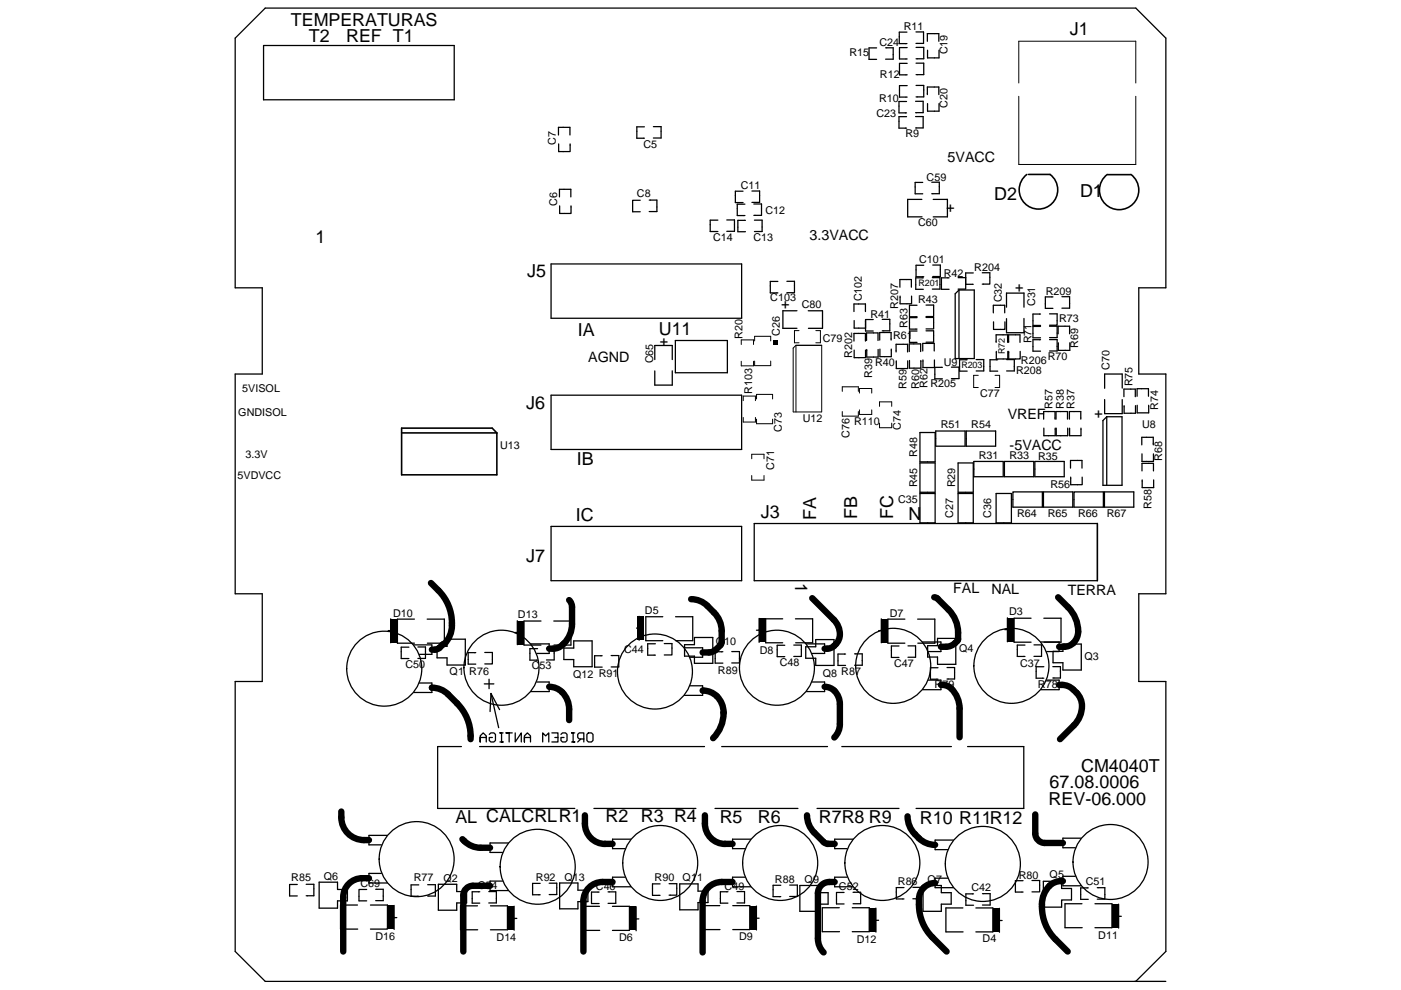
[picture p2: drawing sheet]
<svg xmlns="http://www.w3.org/2000/svg" width="297mm" height="210mm" viewBox="0 0 297 210" stroke-linecap="round" stroke-linejoin="round" font-family="sans-serif">
<g fill="#000">
<path d="M164 72.2h1v1h-1zM82.8 131.3h1.4v5h-1.4zM109.7 131.7h1.4v5h-1.4zM135.1 130.8h1.5v5h-1.5zM161 131.2h1.4v5h-1.4zM186.9 131.3h1.4v5h-1.4zM213.6 131.2h1.4v5h-1.4zM82.1 192h1.4v5h-1.4zM107.5 192.1h1.5v5h-1.5zM133.4 192.2h1.4v5.1h-1.4zM159 192.2h1.4v5h-1.4zM184.2 192.6h1.4v5h-1.4z"/>
<path d="M210.5 192.7h1.4v5h-1.4zM235.8 191.8h1.4v5h-1.4z"/>
</g>
<g fill="none" stroke="#000" stroke-width=".27">
<path d="M55.9 9.7h40.4v11.5h-40.4zM185.9 10.2h-1.6v2.4h1.6M187.8 10.1h1.6v2.5h-1.6M192.3 6.8h-1.6v2.4h1.6M192.3 13.4h-1.6v2.5h1.6M192.3 18.2h-1.6v2.4h1.6M192.3 10.1h-1.6v2.4h1.6M194.2 6.8h1.6v2.4h-1.6M194.2 13.4h1.7v2.4h-1.7M194.2 18.1h1.7v2.5h-1.7M194.2 10.1h1.7v2.4h-1.7M199 8.8v-1.7h-2.4v1.7"/>
<path d="M199.1 10.6v1.7h-2.4v-1.7M118.4 28.6v-1.6h2.4v1.6M118.4 30.5v1.7h2.5v-1.7M136.6 26.9h-1.6v2.4h1.6M138.5 26.9h1.7v2.4h-1.7M192.2 24.7h-1.6v2.5h1.6M192.2 21.5h-1.6v2.4h1.6M194.1 24.7h1.6v2.4h-1.6M194.1 21.5h1.6v2.4h-1.6M195.6 38.7h-1.6v2.4h1.6M197.5 38.7h1.7v2.4h-1.7M199 20.1v-1.6h-2.4v1.6"/>
<path d="M199.1 22v1.6h-2.4v-1.6M116.8 56h40.4v11.5h-40.4zM118.7 43.7v1.6h2.4v-1.6M121 41.8v-1.6h-2.4v1.6M135.7 42.5h-1.6v2.4h1.6M137.6 42.4h1.7v2.5h-1.7M152.2 46.7h-1.6v2.4h1.6M154.1 46.7h1.6v2.4h-1.6M157.5 40.6h-1.6v2.4h1.6M157.9 43.3h-1.6v2.4h1.6M158 46.7h-1.6v2.4h1.6M159.4 40.5h1.7v2.4h-1.7"/>
<path d="M159.8 43.3h1.7v2.4h-1.7M160 46.7h1.6v2.4h-1.6M164.9 59.7h-1.6v2.4h1.6M166.8 59.7h1.6v2.4h-1.6M195.4 42.3h-3v3.7h3.1M195.8 58.9h-1.6v2.5h1.6M195.9 56.3h-1.7v2.4h1.7M197.7 58.9h1.6v2.4h-1.6M197.8 56.2h1.6v2.5h-1.6M197.9 42.3h3v3.7h-3M201.2 58.9h-1.6v2.5h1.6M203.1 58.9h1.6"/>
<path d="M206.4 57.9h-1.7v3.4h-1.6M208.3 57.8h1.6v1v1.5h-1.6M138.8 76.3v-3h3.7v3M142.5 78.7v3h-3.7v-3M143.2 72.2h11v6.9h-11zM169 65.9h-3v3.7h3M171.4 65.9h3v3.7h-3M181.1 66.1v-1.6h2.4v1.6M181.1 72.3v-1.6h2.4v1.6M181.1 74.3v1.6h2.4v-1.6M181.1 68v1.6h2.4M183.5 68v2.2h1.6"/>
<path d="M183.7 72.2v-1.6h2.5v1.6M185.1 67.8h-1.6v.9M186.2 74.1v1.6h-2.4v-1.6M186.5 72.1v-1.6h2.4v1.6M186.6 74v1.6h2.4v-1.6M187 67.7h1.7v2.5h-1.7M190 74.7v-1.7h2.4v1.7M190 76.5v1.7h2.4v-1.7M190.8 60.9v-1.6h2.4v1.6M192.8 74.6v-1.7h2.4v1.7M192.8 76.5v1.6h2.4v-1.6M193.3 62.8v1.6h-2.5v-1.6"/>
<path d="M194.4 64.7h-1.6v2.5h1.6M194.4 67.4h-1.6v2.4h1.6M194.4 70.2h-1.6v2.4h1.6M195.6 74.4v-1.6h2.5v1.6M195.7 76.3v1.7h2.4v-1.7M196.3 70.2h1.6v2.4h-1.6M196.3 67.3h1.6v2.5h-1.6M196.3 64.7h1.6v2.4h-1.6M199.8 77.9h-1.6v2.4h1.6M201.7 77.9h1.6v2.4h-1.6M202.5 62.3l.8-.8h3.3v14.6h-4.1zM203.3 61.5v14.6"/>
<path d="M205.1 76.3h-1.6v2.4h1.6M206.4 60.3h-1.7M207 76.3h1.6v2.4h-1.6M210.6 66.4v-1.7h2.4v1.7M210.6 68.3v1.6h2.5v-1.6M211.2 71v1.6M211.2 71h2.4v1.6M211.2 74.5v1.6h2.5v-1.6M211.5 76.3h-1.6v2.4h1.6M213.4 65.2v-3h3.7v3M213.4 76.3h1.7l-.1 2.4h-1.6M213.8 72.6v-1.6h2.5v1.6"/>
<path d="M216.3 74.5v1.6h-2.4v-1.6M217.1 67.5v3.1h-3.7v-3M220.6 72.1h-1.6v2.4h1.6M220.6 69.2h-1.6v2.4h1.6M220.6 66.6h-1.6v2.4h1.6M222.5 72h1.6v2.4h-1.6M222.5 69.2h1.6v2.4h-1.6M222.5 66.6h1.6v1.4v1h-1.6M223.2 63h-1.6v2.4h1.6M224.4 72.7v1.6h2.4v-1.6M225.1 62.9h1.7v2.5h-1.7M226.8 70.8v-1.6h-2.5v1.6"/>
<path d="M116.8 83.8h40.4v11.5h-40.4zM195 98.2h3.3v6.2h-3.3zM195 91.7h3.3v6.3h-3.3zM198.4 91.4h6.2v3.2h-6.2zM203.1 98.2h3.3v6.2h-3.3zM204.9 91.4h6.2v3.2h-6.2zM206.5 97.9h6.2v3.2h-6.2zM213 97.9h6.2v3.2h-6.2zM219.4 97.9h6.2v3.2h-6.2zM221.3 90.8v1.6h2.4v-1.6M223.7 88.9v-1.6h-2.4v1.6M223.9 90.8v1.6h2.5v-1.6"/>
<path d="M226.3 88.9v-1.6h-2.4v1.6M226.7 88.9v-1.6h2.4v1.6M226.8 90.8v1.6h2.4v-1.6M227 99.3v-1.6h2.4v1.6M233.8 89.2l.9-.8h3.2v14.5h-4.1zM234.7 88.4v14.5M237.9 82.3v-3h-3.7v3.1M237.9 84.8v2.9h-3.7v-2.9M240.7 84.1v-1.6h-2.4v1.6M240.7 86v1.7h-2.4v-1.7M241.1 84.1v-1.7h2.4v1.7M241.1 86v1.6h2.4v-1.6"/>
<path d="M242.1 94.4v-1.6h2.4v1.6M242.1 99.9v-1.6h2.5v1.6M242.1 96.3v1.6h2.5v-1.6M116.8 111.7h40.4v11.5h-40.4zM195 104.7h3.3v6.2h-3.3zM203.1 104.7h3.3v6.2h-3.3zM211.2 104.7v6.2h3.2v-6.2h-3.2M214.8 104.3h6.2v3.3h-6.2zM221.2 104.3h6.3v3.3h-6.3zM227 101.2v1.6h2.4v-1.6M227.7 104.3h6.2v3.3h-6.2zM232.7 111h-72.8v12.2h72.8"/>
<path d="M234.2 104.3h6.2v3.3h-6.2zM244.6 101.8v1.6h-2.4v-1.6M82.8 131.3v5M82.9 133.7l-.6 .1M86.7 137.3h-1.6v2.4h1.6M87.7 136.8h3.9v2h-2.7M87.9 131.3h-3.6v5.1h3.6M88.6 137.2h1.6v2.5h-1.6M90.6 131.3h3.6v5.1h-3.6M92.7 137.1h2.1v-1.5h3.9v5.5h-3.9v-1.6h-2.1zM100.9 138.4h-1.6v2.5h1.6M102.8 138.4h1.6v1.4v1h-1.6"/>
<path d="M109.7 131.7v5M109.7 134.1l-.6 .1M112.6 136.6h3.8v2h-2.6M114 137.6h-1.7v2.4h1.7M114.7 131.7h-3.6v5.1h3.6M115.9 137.5h1.6v2.5h-1.6M117.4 131.7h3.6v5.1h-3.5M119.5 137.5h2.1v-1.6h3.9v5.5h-3.9v-1.5h-2.1zM127.7 139.1h-1.6v2.4h1.6M129.6 139h1.6v2.5h-1.6M135.5 130.7v5.1M135.5 133.1l-.5 .1"/>
<path d="M139 136.5h-1.7v2.5h1.7M140.5 130.8h-3.6v5.1h3.6M140.8 136.5h1.7v1v1.4h-1.7M143.2 130.8h3.7v5.1h-3.6M145.1 137.4h3.9v2h-2.7M145.1 136.7h2.1v-1.5h3.9v5.5h-3.9v-1.5h-2.1zM153.3 138.2h-1.7v2.5h1.7M155.1 138.2h1.7v2.4h-1.7M160.9 131.2v5M161 133.6l-.6 .1M165.9 131.3h-3.6v5h3.6M166.4 136.9h-1.6v2.4h1.6"/>
<path d="M168.3 136.8h1.6v2.4h-1.6M168.7 131.3h3.6v5h-3.6M170.8 137.2h2.1v-1.5h3.9v5.4h-3.9v-1.5h-2.1zM171 136.6h3.8v2h-2.6M179.3 138.7h-1.6v2.4h1.6M181.2 138.7h1.6v2.4h-1.6M186.9 131.3v5M186.9 133.7l-.6 .1M190.6 137h-1.6v2.4h1.6M191.9 131.3h-3.6v5.1h3.6M192.5 137h1.6v2.4h-1.6M194.6 131.3h3.6v5.1h-3.6"/>
<path d="M195.6 136.2h3.9v2h-2.6M196.7 136.9h2.1v-1.5h3.8v5.5h-3.8v-1.5h-2.1zM213.6 131v5.1M213.6 133.5h-.6M217.3 136.8h-1.6v2.4h1.6M218.6 131.1h-3.6v5.1h3.6M219.2 136.8h1.6v2.4h-1.6M220.7 136.2h3.9v2h-2.7M221.3 131.1h3.7v5.1h-3.6M223.3 138.2h2.1v-1.6h3.9v5.5h-3.9v-1.5h-2.1zM88.9 144.9h2.7v2h-3.9M97.8 158.3h-5v13.2h29.1"/>
<path d="M101.7 158.3h47.7M102.7 145.1h2M103.1 156.4h-1.3v1v-1.3l.6-.7 .7 .7v1.3M103.7 144.1v2M103.7 155.8l.4-.4h.6l.3 .4v1.3l-.3 .3h-.6l-.4-.3v-.7h.7M104.1 147.1l-.2 3.8M104.1 147.1l1.6 7.2M104.1 147.1l1.8 3.4M106.7 155.4h-.7h.3v2h.4h-.7M108.6 155.4h-1.3h.6v2M109.2 155.4v2l1.3-2v2M112.5 156.4h-1.3v1v-1.3l.6-.7 .7 .7v1.3"/>
<path d="M113.8 144.7h2.6v2h-3.8M115.1 157.4v-2l.6 .7 .7-.7v2M117 155.4h1.3v2h-1.3M117.6 156.4h.7M118.9 155.8l.3-.4h.7l.3 .4v1.3l-.3 .3h-.7l-.3-.3v-.7h.7M121.9 155.4h-.7h.3v2h.4h-.7M123.1 156.7l-.6 .7M123.8 156.7h-1l-.3-.3v-.6l.3-.4h1v2M124.8 155.4h.6l.3 .4v1.3l-.3 .3h-.6l-.4-.3v-1.3zM146.3 145.5h2.7v2h-3.9M153 158.3h22.4M172.2 144.7h2.6v2h-3.8"/>
<path d="M178.5 158.3h23.2M196.9 144.3h2.6v2h-3.9M198.9 141.6h-1.6v2.5h1.6M200.8 141.6h1.6v2.4h-1.6M205.1 158.3h12v13.2h-22.9M221.3 141.4h-1.6v2.4h1.6M221.9 144.3h2.7v2h-3.9M223.2 141.4h1.6v2.4h-1.6M82.1 177.2h-3.9v2h2.7M107.7 178.8h-3.8v2h2.6M125.9 171.5h21.6M133.7 178h-3.8v2h2.6"/>
<path d="M151.6 171.5h17.6M159.1 178h-3.8v2h2.6M173.2 171.5h17.4M180.8 178h-3.8v2h2.6M202.1 178.2h-3.8v2h2.6M229.2 177.8h-3.8v2h2.6M63 187.6h-1.6v2.4h1.6M64.9 187.6h1.6v2.4h-1.6M67.7 187.1h3.9v1.6h2.1v2.4h-2.1v1.5h-3.9zM75.8 192h-3.6v5.1h3.6M77.7 188.7h-1.6v2.4h1.6M78.5 192h3.6v5.1h-3.6"/>
<path d="M79.6 188.6h1.7v2.4h-1.7M80.9 185.3h-2.7v2h3.9M83.6 192v5.1M84.1 194.6l-.6 .1M88.8 187.7h-1.6v2.4h1.6M90.7 187.6h1.6v2.5h-1.6M92.9 187.6h3.9v1.5h2.1v2.4h-2.1v1.6h-3.9zM101.2 192.1h-3.6v5.1h3.7M101.7 189.1h-1.6v2.5h1.6M103.6 189.1h1.6v2.4h-1.6M104 192.1h3.6v5.1h-3.6M106 183.8v.1a8 8 0 0 1 11.7-7.1 8 8 0 0 1 .9 13.5 8 8 0 0 1-12.5-5.4l-.1-1"/>
<path d="M106.5 186.9h-2.6v2h3.8M109 192.2v5.1M109.6 194.8l-.6 .1M114.5 187.4h-1.6v2.4h1.6M116.4 187.3h1.6v2.4h-1.6M118.7 187.3h3.8v1.5h2.1v2.4h-2.1v1.6h-3.8zM127 189.2h-1.6v2.4h1.6M127.1 192.2h-3.6v5.1h3.6M128.9 189.2h1.7v2.4h-1.7M129.9 192.2h3.6v5.1h-3.6M132.5 186.1h-2.6v2h3.8M134.9 192.3v5.1"/>
<path d="M135.4 194.9l-.6 .1M140 187.5h-1.7v2.4h1.7M141.9 187.4h1.6v1v1.5h-1.6M144.1 187.5h3.9v1.5h2.1v2.4h-2.1v1.6h-3.9zM152.6 192.1h-3.6v5.1h3.7M154.3 189.1h-1.6v2.5h1.6M155.4 192.1h3.6v5.1h-3.6M156.2 189.1h1.7v2.4h-1.7M157.9 186.1h-2.6v2h3.8M160.4 192.2v5.1M160.9 194.8h-.6M165.5 187.8h-1.6v2.4h1.6"/>
<path d="M167.4 187.7h1.7v2.4h-1.7M169.6 187.8h3.9v1.5h2.1v2.5h-2.1v1.5h-3.9zM177.9 192.5h-3.6v5.1h3.7M179 189.3h-1.6v2.4h1.6M179.6 186.1h-2.6v2h3.8M180.7 192.5h3.6v5.1h-3.6M180.9 189.3h1.6v2.4h-1.6M185.7 192.6v5.1M186.3 195.2l-.6 .1M191.7 188.3h-1.7v2.4h1.7M193.5 188.2h1.7v1v1.4h-1.7M195.7 187.8h3.9v1.5h2.1v2.5h-2.1v1.5h-3.9z"/>
<path d="M200.9 186.3h-2.6v2h3.8M204.1 192.6h-3.5v5.1h3.6M204.8 189.6v1.4M204.8 189.6h1.6M204.8 191v1h1.6M206.9 192.6h3.6v5.1h-3.6M208.3 189.5h1.6v2.5h-1.6M211.9 192.7v5M212.5 195.2l-.6 .1M216.9 186.8h-1.6v2.4h1.6M218.8 186.8h1.6v.9v1.5h-1.6M221.2 186.9h3.9v1.5h2.1v2.5h-2.1v1.5h-3.9z"/>
<path d="M228 185.9h-2.6v2h3.8M229.4 191.7h-3.6v5.1h3.6M230.7 188.3h-1.6v2.5h1.6M232.2 191.7h3.6v5.1h-3.6M232.6 188.3h1.6v1.4v1h-1.6M237.2 191.8v5M237.7 194.4h-.6M240.8 208.2l6.4-6.4v-57.3h-5.8v-18.6h5.8v-46.6h-5.8v-18.3h5.8v-52.9l-6.4-6.4h-184.6l-6.3 6.4v52.9h5.7v18.3h-5.7v46.6h5.7v18.6h-5.7v57.3l6.3 6.4h191"/>
<circle cx="81.5" cy="141.8" r="8"/>
<circle cx="106.3" cy="141.6" r="8"/>
<circle cx="138.9" cy="142.4" r="8"/>
<circle cx="164.7" cy="141.6" r="8"/>
<circle cx="189.4" cy="141.2" r="8"/>
<circle cx="214.4" cy="141.2" r="8"/>
<circle cx="88.3" cy="182.2" r="8"/>
<circle cx="140" cy="183" r="8"/>
<circle cx="165.4" cy="183" r="8"/>
<circle cx="187.1" cy="183" r="7.9"/>
<circle cx="208.4" cy="183.2" r="8"/>
<circle cx="235.5" cy="182.8" r="8"/>
</g>
<g fill="none" stroke="#000" stroke-width=".21">
<path d="M216 17.6v-8.9h24.8v8.9M216 20.4v14.5h24.8v-14.5M159.8 73.1v-1h-2.6v1M159.8 76.6v1h-2.6v-1M160 72.3v-1h3.4v1M160 76.6v1h3.4v-1M168.8 73.2v14.2M168.8 73.2h5.4v14.2M168.8 73.2l-.6 .6v13.6h6M169.4 70.1h-1v2.6h1M173 70.1h.9v2.6h-.9M207.4 79.6h-1v2.6h1"/>
<path d="M211 79.6h.9v2.6h-.9M157.6 85v-1h2.6v1M157.6 88.5v1h2.6v-1M159.4 97.3v-.9h2.6v.9M160.4 84.6v-.9h3.4v.9M160.4 88.9v1h3.4v-1M178.6 83v-1h3.4v1M178.6 87.3v1h3.4v-1M182.2 83.4v-1h2.6v1M182.2 86.9v1h2.6v-1M186.5 86.2v-1h2.6v1M186.5 89.7v1h2.6v-1"/>
<path d="M159.4 100.9v.9h2.6v-.9"/>
</g>
<path d="M217.7 37a4.1 4.1 0 0 0-.5 6 4.1 4.1 0 0 0 6 0 4.1 4.1 0 0 0-.6-6M218.1 37h4.5M234.8 37a4.2 4.2 0 0 0-.6 6.1 4.2 4.2 0 0 0 6.1 0 4.2 4.2 0 0 0-.5-6.1M234.9 37h4.8M85.2 90.8h19.1l1 1v8.9h-20.1zM85.2 91.8h20.1M232.7 111v12.2" fill="none" stroke="#000" stroke-width=".34"/>
<g fill="none" stroke="#000" stroke-width="1.4">
<path d="M91.4 123.7a11 11 0 0 1 4.4 7.6 5.5 5.5 0 0 1-1.8 5.3l-.2 .1a2.15 2.15 0 0 1-2.2 1.1M120.7 127.3a2.08 2.08 0 0 1 .6 1.5v3.5a5.3 5.3 0 0 1-3.6 5.2l-1.3 .1M146.5 127.1a4.9 4.9 0 0 1 3.5 1.4 7.1 7.1 0 0 1 3 4.7v3.2l-1.5 1.6a3.6 3.6 0 0 1-2.5 .4M172.2 126.9l4.6 4.5a3.6 3.6 0 0 1-.6 6l-1.4 .2M198.1 126.7l.7 .3a14.4 14.4 0 0 1 3.5 3.9 7.4 7.4 0 0 1 .7 5l-1.2 1a4 4 0 0 1-2.3 .3M224.3 126.7a13.8 13.8 0 0 1 3.4 3.8 5.4 5.4 0 0 1 .2 5.5l-1 .9a4 4 0 0 1-2.3 .3M91.6 145.9a4.8 4.8 0 0 1 3.4 1.4l1.9 1.9a10 10 0 0 1 2.9 7.6M116.4 145.7a4.5 4.5 0 0 1 4.3 4.7v2.3M149 146.5a4.7 4.7 0 0 1 4.3 6.2l-.8 2.1-1.3 1.8M174.8 145.7a3.4 3.4 0 0 1 3.3 3.6l-.1 4.8-.5 1.5-.6 .8M199.5 145.3a3.4 3.4 0 0 1 3.4 2.4l.5 1.9 .1 6.8M224.6 145.3a4.8 4.8 0 0 1 4.4 2.8 4.8 4.8 0 0 1-.9 5.2l-3.4 3.5"/>
<path d="M72.4 172.1a5.1 5.1 0 0 0 3.9 6l1.9 .1M98 178l.4 .4a4.9 4.9 0 0 0 3.5 1.4h2M124 172.9a5.8 5.8 0 0 0 1 4.6 4.2 4.2 0 0 0 3.3 1.5h1.6M149.5 172.9a5.8 5.8 0 0 0 1 4.6 4.1 4.1 0 0 0 3.3 1.5h1.5M171.1 172.9l.1 1.2 .4 1.1a10.7 10.7 0 0 0 3 3.4l.7 .4h1.7M192.4 173.1a6.6 6.6 0 0 0 5.2 6.1h.7M219.5 172.7v4.1a2.02 2.02 0 0 0 2 2h3.9M78.2 186.3a4.5 4.5 0 0 0-5.1 2.4l-.3 1.6v11.5M103.9 187.9h-3.6a2.03 2.03 0 0 0-2.1 2v11.9M129.9 187.1a5.7 5.7 0 0 0-5 1.2 4 4 0 0 0-1.2 2.8v10.7M155.3 187.1a5.9 5.9 0 0 0-5.2 1.2 4 4 0 0 0-1.1 2.8v10.9M177 187.1a2.8 2.8 0 0 0-3.5 1.8v10.7l.2 1.1 .9 1.3"/>
<path d="M198.3 187.3a3.4 3.4 0 0 0-3.5 3.4 10.1 10.1 0 0 0 2.9 8.1l3 3M225.4 186.9a4.3 4.3 0 0 0-4.5 4.3 9.9 9.9 0 0 0 2.9 8l2.6 2.6"/>
</g>
<g font-size="3.8">
<text x="61.7" y="5.5">TEMPERATURAS</text>
<text x="65.5" y="8.9">T2</text>
<text x="73.4" y="8.9">REF T1</text>
<text x="226.8" y="7.5">J1</text>
<text x="229" y="41.7">D1</text>
<text x="210.8" y="42.3">D2</text>
<text x="66.9" y="51.5">1</text>
<text x="111.8" y="58.8">J5</text>
<text x="122.5" y="71.2">IA</text>
<text x="139.7" y="71">U11</text>
<text x="111.6" y="86.7">J6</text>
<text x="122.3" y="98.7">IB</text>
<text x="122.1" y="110.4">IC</text>
<text x="161.3" y="109.8">J3</text>
<text x="173" y="110.2" transform="rotate(-90 173 110.2)">FA</text>
<text x="181.7" y="110" transform="rotate(-90 181.7 110)">FB</text>
<text x="189.4" y="110" transform="rotate(-90 189.4 110)">FC</text>
<text x="192.6" y="110.2">N</text>
<text x="111.6" y="119.3">J7</text>
<text x="222.5" y="167.1">67.08.0006</text>
<text x="229.2" y="163.7">CM4040T</text>
<text x="222.3" y="170.7">REV-06.000</text>
<text x="96.6" y="174.5">AL CALCRLR1</text>
<text x="128.4" y="174.4">R2 R3 R4</text>
<text x="152.6" y="174.6">R5</text>
<text x="160.7" y="174.6">R6</text>
<text x="173.6" y="174.6">R7R8 R9</text>
<text x="195" y="174.8">R10 R11R12</text>
</g>
<text font-size="3.7" x="168.6" y="123.7" transform="rotate(90 168.6 123.7)">1</text>
<g font-size="3">
<text x="200.9" y="34.5">5VACC</text>
<text x="200.7" y="43.3" transform="rotate(90 200.7 43.3)">+</text>
<text x="171.6" y="50.8">3.3VACC</text>
<text x="167.4" y="65.6" transform="rotate(-90 167.4 65.6)">+</text>
<text x="215.3" y="61.9">+</text>
<text x="124.7" y="76.9">AGND</text>
<text x="139.9" y="73.4">+</text>
<text x="213.7" y="88.8">VREF</text>
<text x="233.8" y="87" transform="rotate(180 233.8 87)">+</text>
<text x="214.1" y="95.5">-5VACC</text>
<text x="202.1" y="125.8">FAL</text>
<text x="210.2" y="126">NAL</text>
<text x="226.4" y="126.2">TERRA</text>
</g>
<g font-size="2.3">
<text x="180.1" y="12">R15</text>
<text x="186.5" y="9.7">C24</text>
<text x="191.6" y="6.4">R11</text>
<text x="200.9" y="11.6" transform="rotate(-90 200.9 11.6)">C19</text>
<text x="186.6" y="16.6">R12</text>
<text x="186.4" y="21.6">R10</text>
<text x="200.9" y="22.9" transform="rotate(-90 200.9 22.9)">C20</text>
<text x="185.8" y="24.8">C23</text>
<text x="192" y="29">R9</text>
<text x="117.9" y="30.7" transform="rotate(-90 117.9 30.7)">C7</text>
<text x="136.4" y="31.3">C5</text>
<text x="135" y="41.8">C8</text>
<text x="157.1" y="40">C11</text>
<text x="196.5" y="38.3">C59</text>
<text x="118.1" y="43.7" transform="rotate(-90 118.1 43.7)">C6</text>
<text x="162.3" y="45.3">C12</text>
<text x="194.6" y="48">C60</text>
<text x="151.2" y="51.1">C14</text>
<text x="159.7" y="51.1">C13</text>
<text x="194.9" y="55.9">C101</text>
<text x="200.1" y="58.7">R42</text>
<text x="206.6" y="57.5">R204</text>
<text x="163.3" y="63.9">C103</text>
<text x="170" y="65.4">C80</text>
<text x="182.7" y="63.9" transform="rotate(-90 182.7 63.9)">C102</text>
<text x="190.4" y="65.6" transform="rotate(-90 190.4 65.6)">R207</text>
<text x="194.6" y="64.3">R43</text>
<text x="212.4" y="64.2" transform="rotate(-90 212.4 64.2)">C32</text>
<text x="219.5" y="65" transform="rotate(-90 219.5 65)">C31</text>
<text x="221.7" y="62.5">R209</text>
<text x="157.5" y="71.8" transform="rotate(-90 157.5 71.8)">R20</text>
<text x="165.4" y="71.2" transform="rotate(-90 165.4 71.2)">C26</text>
<text x="184.5" y="67.4">R41</text>
<text x="189.4" y="71.9">R61</text>
<text x="192.4" y="69.6" transform="rotate(-90 192.4 69.6)">R63</text>
<text x="224.6" y="68.2">R73</text>
<text x="138.5" y="77.1" transform="rotate(-90 138.5 77.1)">C65</text>
<text x="174.4" y="72.6">C79</text>
<text x="180.7" y="75.9" transform="rotate(-90 180.7 75.9)">R202</text>
<text x="185.5" y="77.7">R40</text>
<text x="200.1" y="77.7">U9</text>
<text x="216.5" y="77.3">R206</text>
<text x="218.7" y="72.8" transform="rotate(-90 218.7 72.8)">R71</text>
<text x="222.1" y="76.3">R70</text>
<text x="228.6" y="73.9" transform="rotate(-90 228.6 73.9)">R69</text>
<text x="51.4" y="83.1">5VISOL</text>
<text x="159.5" y="83.5" transform="rotate(-90 159.5 83.5)">R103</text>
<text x="185" y="80.1" transform="rotate(-90 185 80.1)">R39</text>
<text x="192.2" y="82.5" transform="rotate(-90 192.2 82.5)">R59</text>
<text x="194.9" y="82.5" transform="rotate(-90 194.9 82.5)">R60</text>
<text x="196.7" y="82.3" transform="rotate(-90 196.7 82.3)">R62</text>
<text x="197.3" y="82.1">R205</text>
<text x="215.5" y="79.3">R208</text>
<text x="235.3" y="78.5" transform="rotate(-90 235.3 78.5)">C70</text>
<text x="240.1" y="81.9" transform="rotate(-90 240.1 81.9)">R75</text>
<text x="50.5" y="88.2">GNDISOL</text>
<text x="170.2" y="89.6">U12</text>
<text x="207.8" y="84.2">C77</text>
<text x="223.1" y="86.8" transform="rotate(-90 223.1 86.8)">R57</text>
<text x="225.6" y="86.8" transform="rotate(-90 225.6 86.8)">R38</text>
<text x="227.8" y="86.8" transform="rotate(-90 227.8 86.8)">R37</text>
<text x="245.6" y="87" transform="rotate(-90 245.6 87)">R74</text>
<text x="106" y="95.2">U13</text>
<text x="165.8" y="91.6" transform="rotate(-90 165.8 91.6)">C73</text>
<text x="180.1" y="92.8" transform="rotate(-90 180.1 92.8)">C76</text>
<text x="181.1" y="90.2">R110</text>
<text x="191" y="91.2" transform="rotate(-90 191 91.2)">C74</text>
<text x="199.5" y="90.8">R51</text>
<text x="205.9" y="90.8">R54</text>
<text x="242.1" y="90.8">U8</text>
<text x="50.4" y="101.6">5VDVCC</text>
<text x="52" y="97.2">3.3V</text>
<text x="164.1" y="99.7" transform="rotate(-90 164.1 99.7)">C71</text>
<text x="194.5" y="96.9" transform="rotate(-90 194.5 96.9)">R48</text>
<text x="207.5" y="97.3">R31</text>
<text x="214" y="97.3">R33</text>
<text x="220.1" y="97.5">R35</text>
<text x="246.4" y="97.7" transform="rotate(-90 246.4 97.7)">R68</text>
<text x="190.4" y="106.8">C35</text>
<text x="194.5" y="103.4" transform="rotate(-90 194.5 103.4)">R45</text>
<text x="202.5" y="103.4" transform="rotate(-90 202.5 103.4)">R29</text>
<text x="222.7" y="103.5">R56</text>
<text x="244.2" y="108" transform="rotate(-90 244.2 108)">R58</text>
<text x="202.1" y="109.8" transform="rotate(-90 202.1 109.8)">C27</text>
<text x="210.2" y="109.8" transform="rotate(-90 210.2 109.8)">C36</text>
<text x="215.7" y="109.6">R64</text>
<text x="222.1" y="109.6">R65</text>
<text x="228.6" y="109.6">R66</text>
<text x="234.6" y="109.6">R67</text>
<text x="83.3" y="130.8">D10</text>
<text x="109.8" y="131">D13</text>
<text x="136.7" y="130.2">D5</text>
<text x="188.6" y="130.8">D7</text>
<text x="213.9" y="130.5">D3</text>
<text x="151.8" y="136.9">Q10</text>
<text x="86" y="141.8">C50</text>
<text x="95.3" y="143.2">Q1 R76</text>
<text x="112.8" y="142">C53</text>
<text x="121.5" y="143.7">Q12 R91</text>
<text x="132.3" y="138.5">C44</text>
<text x="152.2" y="142.9">R89</text>
<text x="161.1" y="138.7">D8</text>
<text x="165.4" y="141.2">C48</text>
<text x="174.4" y="143.5">Q8 R87</text>
<text x="189.6" y="141.4">C47</text>
<text x="203.3" y="138.4">Q4</text>
<text x="216.3" y="141.4">C37</text>
<text x="229.9" y="140.1">Q3</text>
<text x="198.2" y="146">R79</text>
<text x="220.1" y="146">R78</text>
<text x="61.8" y="186.9">R85</text>
<text x="68.7" y="186.6">Q6</text>
<text x="76.4" y="188.2">C69</text>
<text x="87.7" y="186.9">R77</text>
<text x="94" y="187">Q2</text>
<text x="101.3" y="188.5">C54</text>
<text x="113.6" y="186.8">R92</text>
<text x="119.7" y="186.9">Q13</text>
<text x="126.3" y="188.7">C46</text>
<text x="138.8" y="186.9">R90</text>
<text x="144.7" y="186.9">Q11</text>
<text x="153.6" y="188.7">C49</text>
<text x="164.3" y="187.2">R88</text>
<text x="170.6" y="187.3">Q9</text>
<text x="177.9" y="188.7">C52</text>
<text x="190.4" y="187.8">R86</text>
<text x="196.7" y="187.3">Q7</text>
<text x="206" y="188.9">C42</text>
<text x="216" y="186.4">R80</text>
<text x="222.5" y="186.3">Q5</text>
<text x="230.2" y="187.7">C51</text>
<text x="79.6" y="199.3">D16</text>
<text x="105.3" y="199.5">D14</text>
<text x="131.3" y="199.6">D6</text>
<text x="156.7" y="199.5">D9</text>
<text x="181.7" y="200.1">D12</text>
<text x="208.3" y="199.8">D4</text>
<text x="232.9" y="199.2">D11</text>
</g>
<g font-size="1.9">
<text x="194.7" y="60.7">R201</text>
<text x="213" y="75.2" transform="rotate(-90 213 75.2)">R72</text>
<text x="203.8" y="78.1">R203</text>
</g>
</svg>
